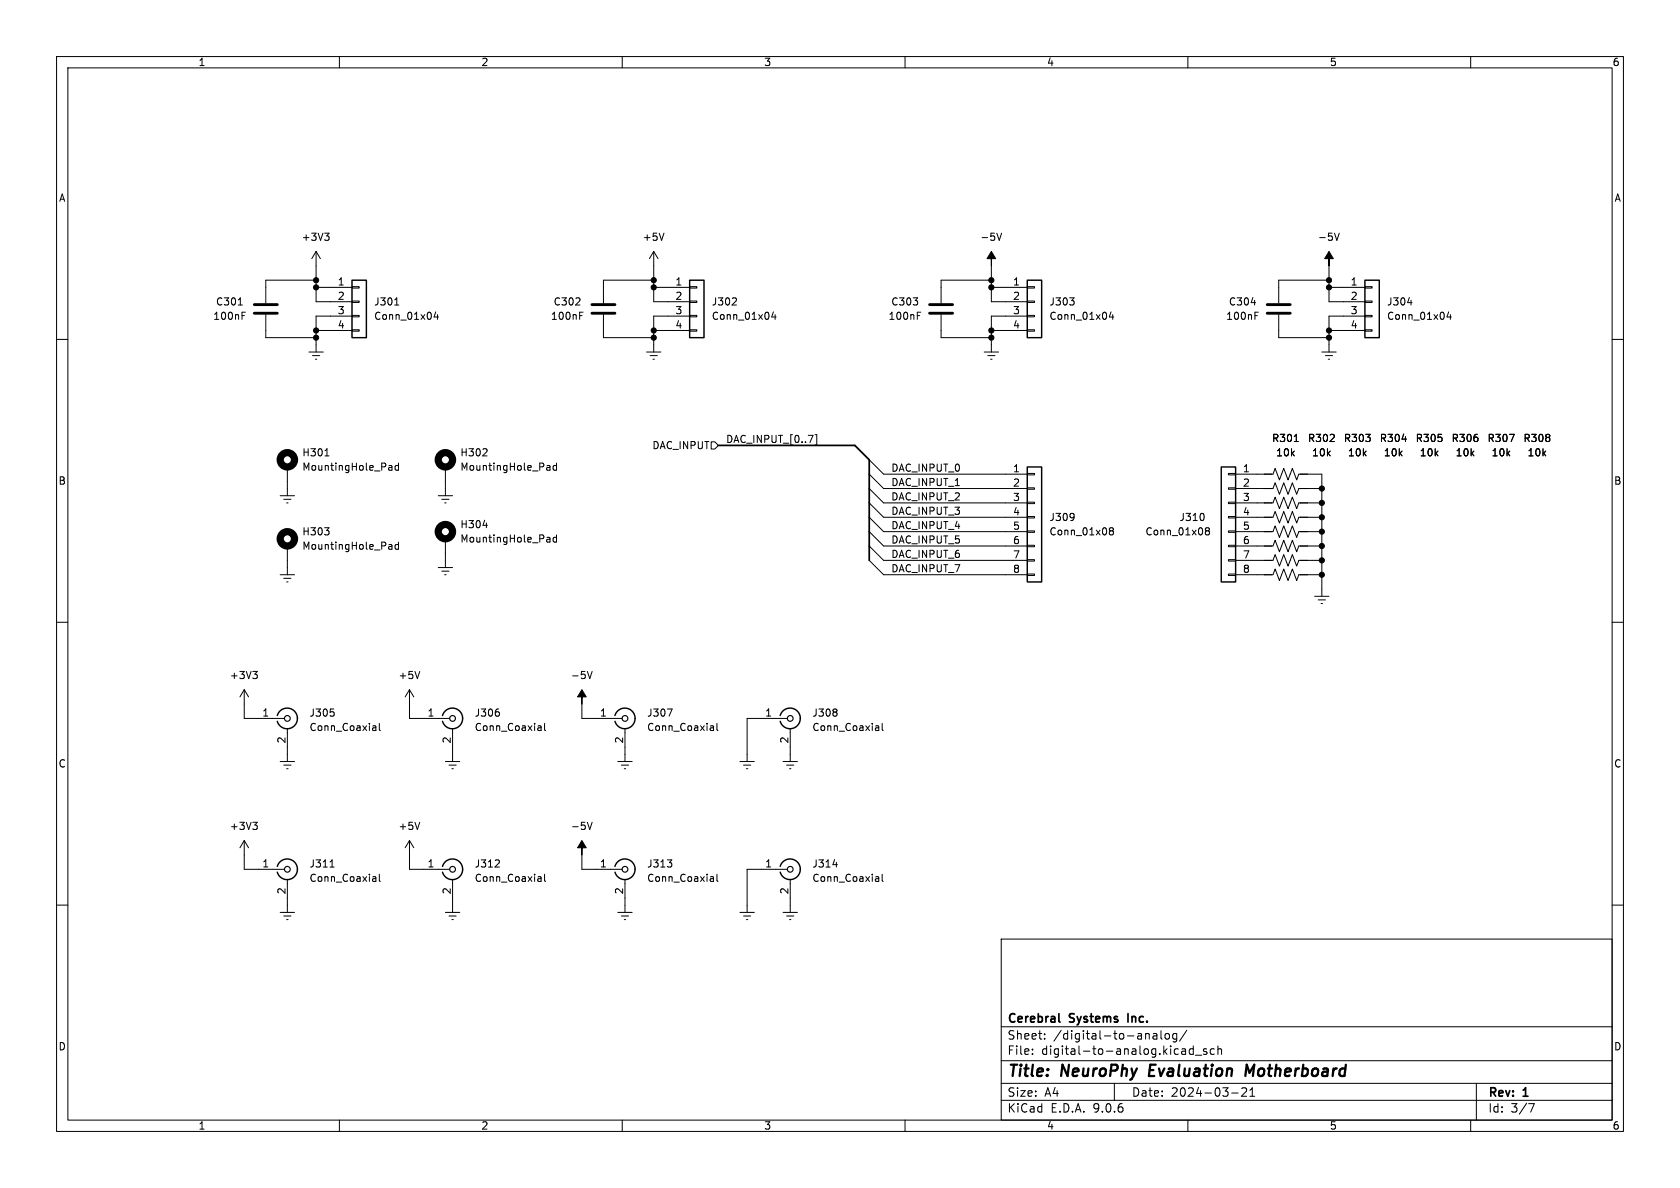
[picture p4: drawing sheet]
<svg xmlns="http://www.w3.org/2000/svg" width="297mm" height="210mm" viewBox="0 0 297 210" stroke-linecap="round" stroke-linejoin="round" font-family="sans-serif">
<g fill="none" stroke="#000" stroke-width=".18">
<path d="M10 10h277v190h-277zM12 12h273v186h-273zM60 10v2M110 10v2M160 10v2M210 10v2M260 10v2M42.1 53.9h.7M42.8 55.8h.4M42.8 55.2h.6M47 55.6v4.1h8.9M55.9 44.5l-.8 1.2"/>
<path d="M55.9 44.5l.7 1.2M55.9 44.5v8.8h6.3M55.9 49.5h-8.9v4.1M55.9 50.8h6.3M55.9 58.4h6.3M57.4 41.2h.8l-.4 .5M57.9 41.7l.3 .2v.3l-.3 .3M62.2 50.7h1.3v.2h-1.3zM62.2 53.2h1.3v.3h-1.3zM62.2 55.8h1.3v.2h-1.3zM62.2 58.3h1.3v.2h-1.3zM62.2 55.9h-6.3v6.3"/>
<path d="M69.8 53.9h.7M77 55.1l-.3 .9h.8M77.3 55.6v.9M102.5 55.8h.4M102.5 55.2h.6M106.7 55.6v4.1h8.9M115.6 49.5h-8.9v4.1M115.6 50.8h6.3M115.6 44.5v8.8h6.3M115.6 58.4h6.3M115.6 44.5l-.8 1.2M115.6 44.5l.7 1.2"/>
<path d="M117.4 41.2l-.4 1.3M121.9 50.7h1.3v.2h-1.3zM121.9 53.2h1.3v.3h-1.3zM121.9 55.8h1.3v.2h-1.3zM121.9 58.3h1.3v.2h-1.3zM121.9 55.9h-6.3v6.3M130.1 52.7l.1 .2-.1 .3-.7 .7h.8M136.7 55.1l-.3 .9h.8M137 55.6v.9M162.2 55.8h.4M162.2 55.2h.6M166.4 55.6v4.1h8.9"/>
<path d="M175.3 50.8h6.3M175.3 47v6.3h6.3M175.3 58.4h6.3M175.3 49.5h-8.9v4.1M176.2 41.2l.5 1.3 .4-1.3M181.6 50.7h1.3v.2h-1.3zM181.6 53.2h1.3v.3h-1.3zM181.6 55.8h1.3v.2h-1.3zM181.6 58.3h1.3v.2h-1.3zM181.6 55.9h-6.3v6.3M189.1 52.6h.8l-.4 .5M189.8 53.2l.1 .2-.1 .5"/>
<path d="M196.4 55.1l-.3 .9h.8M196.7 55.6v.9M221.2 53.5h.8M221.9 55.8h.4M221.9 55.2h.6M226.1 55.6v4.1h8.8M234.9 50.8h6.4M234.9 47v6.3h6.4M234.9 58.4h6.4M234.9 49.5h-8.8v4.1M235.9 41.2l.4 1.3 .5-1.3M241.3 50.7h1.3v.2h-1.3z"/>
<path d="M241.3 53.2h1.3v.3h-1.3zM241.3 55.8h1.3v.2h-1.3zM241.3 58.3h1.3v.2h-1.3zM241.3 55.9h-6.4v6.3M248.8 53.5h.8M256.1 55.1l-.3 .9h.8M256.4 55.6v.9M10 60h2M54.6 62.2h2.5M55.2 62.9h1.3M55.8 63.5h.2M86 79.4v.5"/>
<path d="M114.3 62.2h2.5M114.9 62.9h1.3M115.4 63.5h.3M125.7 78.1h.7l.6 .6-.6 .7h-.7zM142.9 77h.8l-.5 1.2M144.1 76.8h.3v1.9h-.3M174 62.2h2.5M174.6 62.9h1.3M175.1 63.5h.3M228.8 78h.7M233.7 62.2h2.5M234.3 62.9h1.3"/>
<path d="M234.8 63.5h.3M247.9 77.6h.7M266.9 76.8h.8l-.5 1.2M285 60h2M49.5 87.6h2.6M50.2 88.3h1.2M50.7 88.9h.2M50.8 82.6v5M50.8 96.5v5.1M57.4 93.3h.8l-.5 .5M57.4 80.6h.8M58.1 93.9v.5"/>
<path d="M68.9 82.3h.3l.1 .8M68.9 96.3h.3l.1 .8M69.3 97l-.4 .1M69.3 96.6h-.4M69.3 83.1h-.4M69.3 82.6h-.4M70.4 96.3h-.3l-.3 .2 .2 .5h.4M70.4 81.9v1.2M70.4 95.8v1.3M70.4 82.3h-.3l-.3 .2 .2 .6h.4M77.5 87.6h2.5M78.1 88.3h1.3"/>
<path d="M78.6 88.9h.3M78.7 82.6v5M78.7 95.3v5M85.3 80.6h.8M85.4 92.9h.8M96.8 82.3h.4v.8M96.8 95h.4v.8M97.2 95.8h-.4M97.2 95.3h-.4M97.2 83.1h-.4M97.2 82.6h-.4M98.4 95h-.4l-.2 .2 .1 .6h.5"/>
<path d="M98.4 81.9v1.2M98.4 94.6v1.2M98.4 82.3h-.4l-.2 .2 .1 .6h.5M153.7 81.3l2.5 2.5h25.4M153.7 83.8l2.5 2.6h25.4M153.7 86.4l2.5 2.5h25.4M153.7 88.9l2.5 2.5h25.4M153.7 91.4l2.5 2.6h25.4M153.7 94l2.5 2.5h25.4M153.7 96.5l2.5 2.6h25.4M153.7 99.1l2.5 2.5h25.4M181.6 83.7h1.3v.2h-1.3z"/>
<path d="M181.6 86.2h1.3v.3h-1.3zM181.6 88.8h1.3v.2h-1.3zM181.6 91.3h1.3v.3h-1.3zM181.6 93.9h1.3v.2h-1.3zM181.6 96.4h1.3v.2h-1.3zM181.6 98.9h1.3v.3h-1.3zM189.8 90.8v.1a1.07 1.07 0 0 1-.1 1M189.9 91.3l-.1 .2M196.4 93.8l-.3-.2 .3-.3h.2l.2 .2-.2 .3M196.4 93.8l-.3 .3 .1 .3 .2 .2 .3-.1 .1-.2v-.2l-.2-.3M196.4 93.8h.2M212.8 90.9l.1 .3-.1 .7"/>
<path d="M213.3 93.8l-.2-.2 .2-.3h.3l.2 .2-.2 .3M213.3 93.8h.3M213.3 93.8l-.2 .3v.3l.2 .2 .4-.1 .1-.2v-.2l-.2-.3M217.2 83.7h1.2v.2h-1.2zM217.2 86.2h1.2v.3h-1.2zM217.2 88.8h1.2v.2h-1.2zM217.2 91.3h1.2v.3h-1.2zM217.2 93.9h1.2v.2h-1.2zM217.2 96.4h1.2v.2h-1.2zM217.2 98.9h1.2v.3h-1.2zM218.4 83.8h6.6l.4-1 .8 2 .7-2 .8 2 .8-2 .7 2 .4-1h4.1v21.6M218.4 86.4h6.6l.4-1.1 .8 2.1 .7-2.1 .8 2.1 .8-2.1 .7 2.1 .4-1h4.1"/>
<path d="M218.4 88.9h6.6l.4-1 .8 2 .7-2 .8 2 .8-2 .7 2 .4-1h4.1M218.4 91.4h6.6l.4-1 .8 2.1 .7-2.1 .8 2.1 .8-2.1 .7 2.1 .4-1.1h4.1M218.4 94h6.6l.4-1 .8 2 .7-2 .8 2 .8-2 .7 2 .4-1h4.1M218.4 99.1h6.6l.4-1.1 .8 2.1 .7-2.1 .8 2.1 .8-2.1 .7 2.1 .4-1h4.1M218.4 96.5h6.6l.4-1 .8 2 .7-2 .8 2 .8-2 .7 2 .4-1h4.1M10 110h2M44.7 118.7h.8l-.4 .5M45.2 119.2l.3 .2v.3l-.3 .3M49.5 101.6h2.6M50.2 102.2h1.2M50.7 102.9h.2M74.2 118.7l-.4 1.3"/>
<path d="M77.5 100.3h2.5M78.1 101h1.3M78.6 101.6h.3M103.8 118.7l.5 1.3 .4-1.3M181.6 101.5h1.3v.2h-1.3zM217.2 101.5h1.2v.2h-1.2zM218.4 101.6h6.6l.4-1 .8 2 .7-2 .8 2 .8-2 .7 2 .4-1h4.1M232.4 105.4h2.5M233 106h1.3M233.6 106.7h.2M285 110h2M43.2 121.9v5.1h7.1"/>
<path d="M43.2 121.9l-.8 1.3M43.2 121.9l.7 1.3M49.5 134.6h2.6M50.2 135.3h1.2M50.7 135.9h.2M50.8 128.8v5.8M58.4 125.3h.6M59 125.9l.1 .2-.1 .4M66 128.3l.4 .1 .1 .7M66.5 129.1h-.5M66.5 128.6l-.5 .1M67.1 127.9v1.1l.1 .1"/>
<path d="M72.4 121.9v5.1h7.1M72.4 121.9l-.8 1.3M72.4 121.9l.8 1.3M78.7 134.6h2.6M79.4 135.3h1.2M79.9 135.9h.2M80 128.8v5.8M88.2 125.9l.1 .2-.1 .4M95.2 128.3l.4 .1 .1 .7M95.7 129.1h-.5M95.7 128.6l-.5 .1M96.3 127.9v1.1l.1 .1"/>
<path d="M102.9 124.5v2.5h7.1M109.2 134.6h2.6M109.9 135.3h1.2M110.4 135.9h.2M110.5 128.8v5.8M118 125.3h.8l-.5 1.3M125.7 128.3l.4 .1v.7M126.1 128.6l-.4 .1M126.1 129.1h-.4M126.7 127.9v1.1l.2 .1M130.8 134.6h2.5M131.4 135.3h1.3"/>
<path d="M132 135.9h.2M138.4 134.6h2.6M139.1 135.3h1.2M139.2 127h-7.1v7.6M139.6 135.9h.2M139.7 128.8v5.8M147.9 125.4l.1 .2-.1 .2M147.9 125.9l.1 .2-.1 .4M154.9 128.3l.4 .1 .1 .7M155.4 129.1h-.5M155.4 128.6l-.5 .1M156 127.9v1.1l.1 .1"/>
<path d="M43.2 148.6l-.8 1.3M43.2 148.6l.7 1.3M43.2 148.6v5.1h7.1M44.7 145.4h.8l-.4 .4M45.2 145.8l.3 .3v.3l-.3 .2M50.8 155.4v5.9M58.3 153.3h.8M66 155h.4l.1 .8M66.5 155.8h-.5M66.5 155.3h-.5M67.1 154.5v1.1l.1 .2M72.4 148.6v5.1h7.1"/>
<path d="M72.4 148.6l-.8 1.3M72.4 148.6l.8 1.3M74.2 145.4l-.4 1.2M80 155.4v5.9M88.2 152.1l.1 .1-.1 .3-.7 .8h.8M95.2 155h.4l.1 .8M95.7 155.8h-.5M95.7 155.3h-.5M96.3 154.5v1.1l.1 .2M102.9 151.1v2.6h7.1M103.8 145.4l.5 1.2 .4-1.2M110.5 155.4v5.9"/>
<path d="M118 152h.8l-.5 .5M118.6 152.5l.2 .2-.2 .5M125.7 155h.4v.8M126.1 155.8h-.4M126.1 155.3h-.4M126.7 154.5v1.1l.2 .2M139.2 153.7h-7.1v7.6M139.7 155.4v5.9M147.2 152.8h.8M154.9 155h.4l.1 .8M155.4 155.8h-.5M155.4 155.3h-.5"/>
<path d="M156 154.5v1.1l.1 .2M10 160h2M49.5 161.3h2.6M50.2 161.9h1.2M50.7 162.6h.2M78.7 161.3h2.6M79.4 161.9h1.2M79.9 162.6h.2M109.2 161.3h2.6M109.9 161.9h1.2M110.4 162.6h.2M130.8 161.3h2.5"/>
<path d="M131.4 161.9h1.3M132 162.6h.2M138.4 161.3h2.6M139.1 161.9h1.2M139.6 162.6h.2M177 166h108v32h-108zM285 160h2M60 198v2M110 198v2M160 198v2M177 194.5h108M177 191.5h108"/>
<path d="M177 187.5h108M177 181.5h108M182.5 186.3v.1M182.5 185.5v.1M184.7 183.6v.1M184.7 182.8v.1M197 191.5v3M203 182.7l.2 .2v.8M203.9 182.8h.6v.9M204.5 183.1h-.5a.29 .29 0 0 0-.2 .3 .29 .29 0 0 0 .2 .3l.5-.1M205.2 182.2v1.3l.3 .2M206.1 182.8l.4-.1 .2 .3v.4l-.2 .3-.4-.1-.1-.2v-.4z"/>
<path d="M208 182.8l-.4-.1-.3 .3v.4l.2 .2h.5M208 182.7v1.2l-.3 .3-.3-.1M209.4 185.4l.2 .2v.8M209.6 186.3l-.5 .1M209.6 185.8h-.5M209.8 182.1l-1.3 2M210 198v2M211 185.5l-.5-.1-.3 .3v.4l.2 .2h.6M211 184.9v1.5M211.3 186.5h1.2M213.3 185.5l-.3-.1-.3 .2 .1 .2 .5 .2v.3h-.6M214.7 185.5l-.5-.1-.2 .3v.4l.1 .2h.6"/>
<path d="M215.3 185.5l.2-.1 .4 .1 .1 .9M215.3 184.9v1.5M217.7 193.2h1.2M219.5 192.4l.6-.1 .2 .1 .1 .3-.9 1.1h.9M221 193.8h.8M221 192.7l.4-.4v1.5M260 198v2M261 191.5v6.5M270.2 195.1h1l-.6 1.5"/>
</g>
<path d="M203.4 188.2l-.3 2h1M221.7 188.2l-.8 1.4-.5-1.4-.2 2" fill="none" stroke="#000" stroke-width=".4"/>
<path d="M127 78.7h24.1l2.6 2.6v17.8M187.2 179.2v1.3l.2 .2M199.4 179.2v1.5" fill="none" stroke="#000" stroke-width=".3"/>
<g fill="none" stroke="#000" stroke-width=".25">
<path d="M62.2 49.5h2.6v10.2h-2.6zM121.9 49.5h2.6v10.2h-2.6zM181.6 49.5h2.5v10.2h-2.5zM241.3 49.5h2.5v10.2h-2.5zM181.6 82.6h2.5v20.3h-2.5zM215.9 82.6h2.5v20.3h-2.5zM49 126.5a1.81 1.81 0 0 1 2.8-1 1.81 1.81 0 0 1 0 3 1.81 1.81 0 0 1-2.8-1M78.2 126.5a1.81 1.81 0 0 1 2.8-1 1.81 1.81 0 0 1 0 3 1.81 1.81 0 0 1-2.8-1M108.7 126.5a1.81 1.81 0 0 1 2.8-1 1.81 1.81 0 0 1 0 3 1.81 1.81 0 0 1-2.8-1M137.9 126.5a1.81 1.81 0 0 1 2.8-1 1.81 1.81 0 0 1 0 3 1.81 1.81 0 0 1-2.8-1M49 153.2a1.81 1.81 0 0 1 2.8-1 1.81 1.81 0 0 1 0 2.9 1.81 1.81 0 0 1-2.8-.9M78.2 153.2a1.81 1.81 0 0 1 2.8-1 1.81 1.81 0 0 1 0 2.9 1.81 1.81 0 0 1-2.8-.9"/>
<path d="M108.7 153.2a1.81 1.81 0 0 1 2.8-1 1.81 1.81 0 0 1 0 2.9 1.81 1.81 0 0 1-2.8-.9M137.9 153.2a1.81 1.81 0 0 1 2.8-1 1.81 1.81 0 0 1 0 2.9 1.81 1.81 0 0 1-2.8-.9"/>
</g>
<path d="M45 55.4h4M45 53.8h4M104.6 55.4h4.1M104.6 53.8h4.1M164.3 55.4h4.1M164.3 53.8h4.1M224 55.4h4.1M224 53.8h4.1" fill="none" stroke="#000" stroke-width=".51"/>
<g fill="none" stroke="#000" stroke-width="1.3">
<circle cx="50.8" cy="95.2" r="1.27"/>
<circle cx="50.8" cy="81.3" r="1.27"/>
<circle cx="78.7" cy="94" r="1.27"/>
<circle cx="78.7" cy="81.3" r="1.27"/>
</g>
<g fill="none" stroke="#000" stroke-width=".2">
<circle cx="50.8" cy="127" r=".51"/>
<circle cx="80" cy="127" r=".51"/>
<circle cx="110.5" cy="127" r=".51"/>
<circle cx="139.7" cy="127" r=".51"/>
<circle cx="50.8" cy="153.7" r=".51"/>
<circle cx="80" cy="153.7" r=".51"/>
<circle cx="110.5" cy="153.7" r=".51"/>
<circle cx="139.7" cy="153.7" r=".51"/>
</g>
<g fill="#000" stroke="#000" stroke-width=".18">
<path d="M175.3 44.5l.7 1.2h-.7v1.3v-1.3h-.8zM234.9 44.5l.8 1.2h-.8v1.3v-1.3h-.7zM102.9 121.9l.7 1.3h-.7v1.3v-1.3h-.8zM102.9 148.6l.7 1.3h-.7v1.2v-1.2h-.8z"/>
<circle cx="55.9" cy="50.8" r=".46"/>
<circle cx="55.9" cy="58.4" r=".46"/>
<circle cx="55.9" cy="59.7" r=".46"/>
<circle cx="55.9" cy="49.5" r=".46"/>
<circle cx="115.6" cy="49.5" r=".46"/>
<circle cx="115.6" cy="50.8" r=".46"/>
<circle cx="115.6" cy="58.4" r=".46"/>
<circle cx="115.6" cy="59.7" r=".46"/>
<circle cx="175.3" cy="58.4" r=".46"/>
<circle cx="175.3" cy="59.7" r=".46"/>
<circle cx="175.3" cy="50.8" r=".46"/>
<circle cx="175.3" cy="49.5" r=".46"/>
<circle cx="234.9" cy="49.5" r=".46"/>
<circle cx="234.9" cy="50.8" r=".46"/>
<circle cx="234.9" cy="59.7" r=".46"/>
<circle cx="234.9" cy="58.4" r=".46"/>
<circle cx="233.7" cy="94" r=".46"/>
<circle cx="233.7" cy="86.4" r=".46"/>
<circle cx="233.7" cy="99.1" r=".46"/>
<circle cx="233.7" cy="96.5" r=".46"/>
<circle cx="233.7" cy="88.9" r=".46"/>
<circle cx="233.7" cy="91.4" r=".46"/>
<circle cx="233.7" cy="101.6" r=".46"/>
</g>
<g font-size="2.8">
<text x="178" y="190.9">Title:</text>
<text x="187.7" y="190.9">NeuroPhy</text>
<text x="204" y="190.9">Evaluation</text>
<text x="221.8" y="190.9">Motherboard</text>
</g>
<g font-size="2.1">
<text x="178" y="184">Sheet:</text>
<text x="178" y="181.2">Cerebral</text>
<text x="186.2" y="184">/digital-to-analog/</text>
<text x="189.2" y="181.2">Systems</text>
<text x="200.1" y="181.2">Inc.</text>
<text x="178" y="186.7">File:</text>
<text x="184.1" y="186.7">digital-to-analog.kicad_sch</text>
<text x="178" y="196.9">KiCad</text>
<text x="178" y="194.1">Size:</text>
<text x="184.7" y="194.1">A4</text>
<text x="185.7" y="196.9">E.D.A.</text>
<text x="193.3" y="196.9">9.0.6</text>
<text x="200" y="194.1">Date:</text>
<text x="207" y="194.1">2024-03-21</text>
<text x="263" y="194.3">Rev:</text>
<text x="263" y="196.9">Id:</text>
<text x="267.1" y="196.9">3/7</text>
<text x="269.4" y="194.3">1</text>
</g>
<g font-size="1.8">
<text x="35" y="11.9">1</text>
<text x="85" y="11.9">2</text>
<text x="135" y="11.9">3</text>
<text x="185" y="11.9">4</text>
<text x="235" y="11.9">5</text>
<text x="285" y="11.9">6</text>
<text x="10.3" y="35.9">A</text>
<text x="285.3" y="35.9">A</text>
<text x="53.2" y="42.8">+3V3</text>
<text x="113.5" y="42.8">+5V</text>
<text x="173.2" y="42.8">-5V</text>
<text x="232.9" y="42.8">-5V</text>
<text x="59.6" y="50.5">1</text>
<text x="59.6" y="53.1">2</text>
<text x="119.3" y="50.5">1</text>
<text x="119.3" y="53.1">2</text>
<text x="179" y="50.5">1</text>
<text x="179" y="53.1">2</text>
<text x="238.7" y="50.5">1</text>
<text x="238.7" y="53.1">2</text>
<text x="37.6" y="56.7">100nF</text>
<text x="38.1" y="54.2">C301</text>
<text x="59.6" y="55.6">3</text>
<text x="59.6" y="58.2">4</text>
<text x="66" y="54.2">J301</text>
<text x="66" y="56.7">Conn_01x04</text>
<text x="97.3" y="56.7">100nF</text>
<text x="97.8" y="54.2">C302</text>
<text x="119.3" y="55.6">3</text>
<text x="119.3" y="58.2">4</text>
<text x="125.7" y="54.2">J302</text>
<text x="125.7" y="56.7">Conn_01x04</text>
<text x="157" y="56.7">100nF</text>
<text x="157.5" y="54.2">C303</text>
<text x="179" y="55.6">3</text>
<text x="179" y="58.2">4</text>
<text x="185.4" y="54.2">J303</text>
<text x="185.4" y="56.7">Conn_01x04</text>
<text x="216.7" y="56.7">100nF</text>
<text x="217.2" y="54.2">C304</text>
<text x="238.7" y="55.6">3</text>
<text x="238.7" y="58.2">4</text>
<text x="245.1" y="54.2">J304</text>
<text x="245.1" y="56.7">Conn_01x04</text>
<text x="53.3" y="80.9">H301</text>
<text x="53.3" y="83.4">MountingHole_Pad</text>
<text x="81.3" y="80.9">H302</text>
<text x="81.3" y="83.4">MountingHole_Pad</text>
<text x="115.2" y="79.6">DAC_INPUT</text>
<text x="128.3" y="78.4">DAC_INPUT_[0..7]</text>
<text x="157.5" y="83.5">DAC_INPUT_0</text>
<text x="179" y="83.6">1</text>
<text x="219.6" y="83.6">1</text>
<text x="224.8" y="78.3">R301</text>
<text x="225.5" y="80.9">10k</text>
<text x="231.1" y="78.3">R302</text>
<text x="231.9" y="80.9">10k</text>
<text x="237.5" y="78.3">R303</text>
<text x="238.2" y="80.9">10k</text>
<text x="243.8" y="78.3">R304</text>
<text x="244.6" y="80.9">10k</text>
<text x="250.2" y="78.3">R305</text>
<text x="250.9" y="80.9">10k</text>
<text x="256.5" y="78.3">R306</text>
<text x="257.3" y="80.9">10k</text>
<text x="262.9" y="78.3">R307</text>
<text x="263.6" y="80.9">10k</text>
<text x="269.2" y="78.3">R308</text>
<text x="270" y="80.9">10k</text>
<text x="10.3" y="85.9">B</text>
<text x="157.5" y="88.6">DAC_INPUT_2</text>
<text x="157.5" y="86">DAC_INPUT_1</text>
<text x="179" y="86.1">2</text>
<text x="179" y="88.6">3</text>
<text x="219.6" y="86.1">2</text>
<text x="219.6" y="88.6">3</text>
<text x="285.3" y="85.9">B</text>
<text x="53.3" y="94.8">H303</text>
<text x="81.3" y="93.6">H304</text>
<text x="157.5" y="93.6">DAC_INPUT_4</text>
<text x="157.5" y="91.1">DAC_INPUT_3</text>
<text x="179" y="91.2">4</text>
<text x="179" y="93.7">5</text>
<text x="185.4" y="92.3">J309</text>
<text x="185.4" y="94.8">Conn_01x08</text>
<text x="202.4" y="94.8">Conn_01x08</text>
<text x="208.4" y="92.3">J310</text>
<text x="219.6" y="91.2">4</text>
<text x="219.6" y="93.7">5</text>
<text x="53.3" y="97.4">MountingHole_Pad</text>
<text x="81.3" y="96.1">MountingHole_Pad</text>
<text x="157.5" y="98.7">DAC_INPUT_6</text>
<text x="157.5" y="101.3">DAC_INPUT_7</text>
<text x="157.5" y="96.2">DAC_INPUT_5</text>
<text x="179" y="96.3">6</text>
<text x="179" y="98.8">7</text>
<text x="179" y="101.3">8</text>
<text x="219.6" y="96.3">6</text>
<text x="219.6" y="98.8">7</text>
<text x="219.6" y="101.3">8</text>
<text x="40.5" y="120.2">+3V3</text>
<text x="70.4" y="120.2">+5V</text>
<text x="100.8" y="120.2">-5V</text>
<text x="46.3" y="126.7">1</text>
<text x="50.5" y="131.5" transform="rotate(-90 50.5 131.5)">2</text>
<text x="54.6" y="126.9">J305</text>
<text x="54.6" y="129.4">Conn_Coaxial</text>
<text x="75.5" y="126.7">1</text>
<text x="79.8" y="131.5" transform="rotate(-90 79.8 131.5)">2</text>
<text x="83.8" y="126.9">J306</text>
<text x="83.8" y="129.4">Conn_Coaxial</text>
<text x="106" y="126.7">1</text>
<text x="110.2" y="131.5" transform="rotate(-90 110.2 131.5)">2</text>
<text x="114.3" y="126.9">J307</text>
<text x="114.3" y="129.4">Conn_Coaxial</text>
<text x="135.2" y="126.7">1</text>
<text x="139.4" y="131.5" transform="rotate(-90 139.4 131.5)">2</text>
<text x="143.5" y="126.9">J308</text>
<text x="143.5" y="129.4">Conn_Coaxial</text>
<text x="10.3" y="135.9">C</text>
<text x="285.3" y="135.9">C</text>
<text x="40.5" y="146.9">+3V3</text>
<text x="70.4" y="146.9">+5V</text>
<text x="100.8" y="146.9">-5V</text>
<text x="46.3" y="153.4">1</text>
<text x="54.6" y="153.6">J311</text>
<text x="75.5" y="153.4">1</text>
<text x="83.8" y="153.6">J312</text>
<text x="106" y="153.4">1</text>
<text x="114.3" y="153.6">J313</text>
<text x="135.2" y="153.4">1</text>
<text x="143.5" y="153.6">J314</text>
<text x="50.5" y="158.2" transform="rotate(-90 50.5 158.2)">2</text>
<text x="54.6" y="156.1">Conn_Coaxial</text>
<text x="79.8" y="158.2" transform="rotate(-90 79.8 158.2)">2</text>
<text x="83.8" y="156.1">Conn_Coaxial</text>
<text x="110.2" y="158.2" transform="rotate(-90 110.2 158.2)">2</text>
<text x="114.3" y="156.1">Conn_Coaxial</text>
<text x="139.4" y="158.2" transform="rotate(-90 139.4 158.2)">2</text>
<text x="143.5" y="156.1">Conn_Coaxial</text>
<text x="10.3" y="185.9">D</text>
<text x="285.3" y="185.9">D</text>
<text x="35" y="199.9">1</text>
<text x="85" y="199.9">2</text>
<text x="135" y="199.9">3</text>
<text x="185" y="199.9">4</text>
<text x="235" y="199.9">5</text>
<text x="285" y="199.9">6</text>
</g>
</svg>
